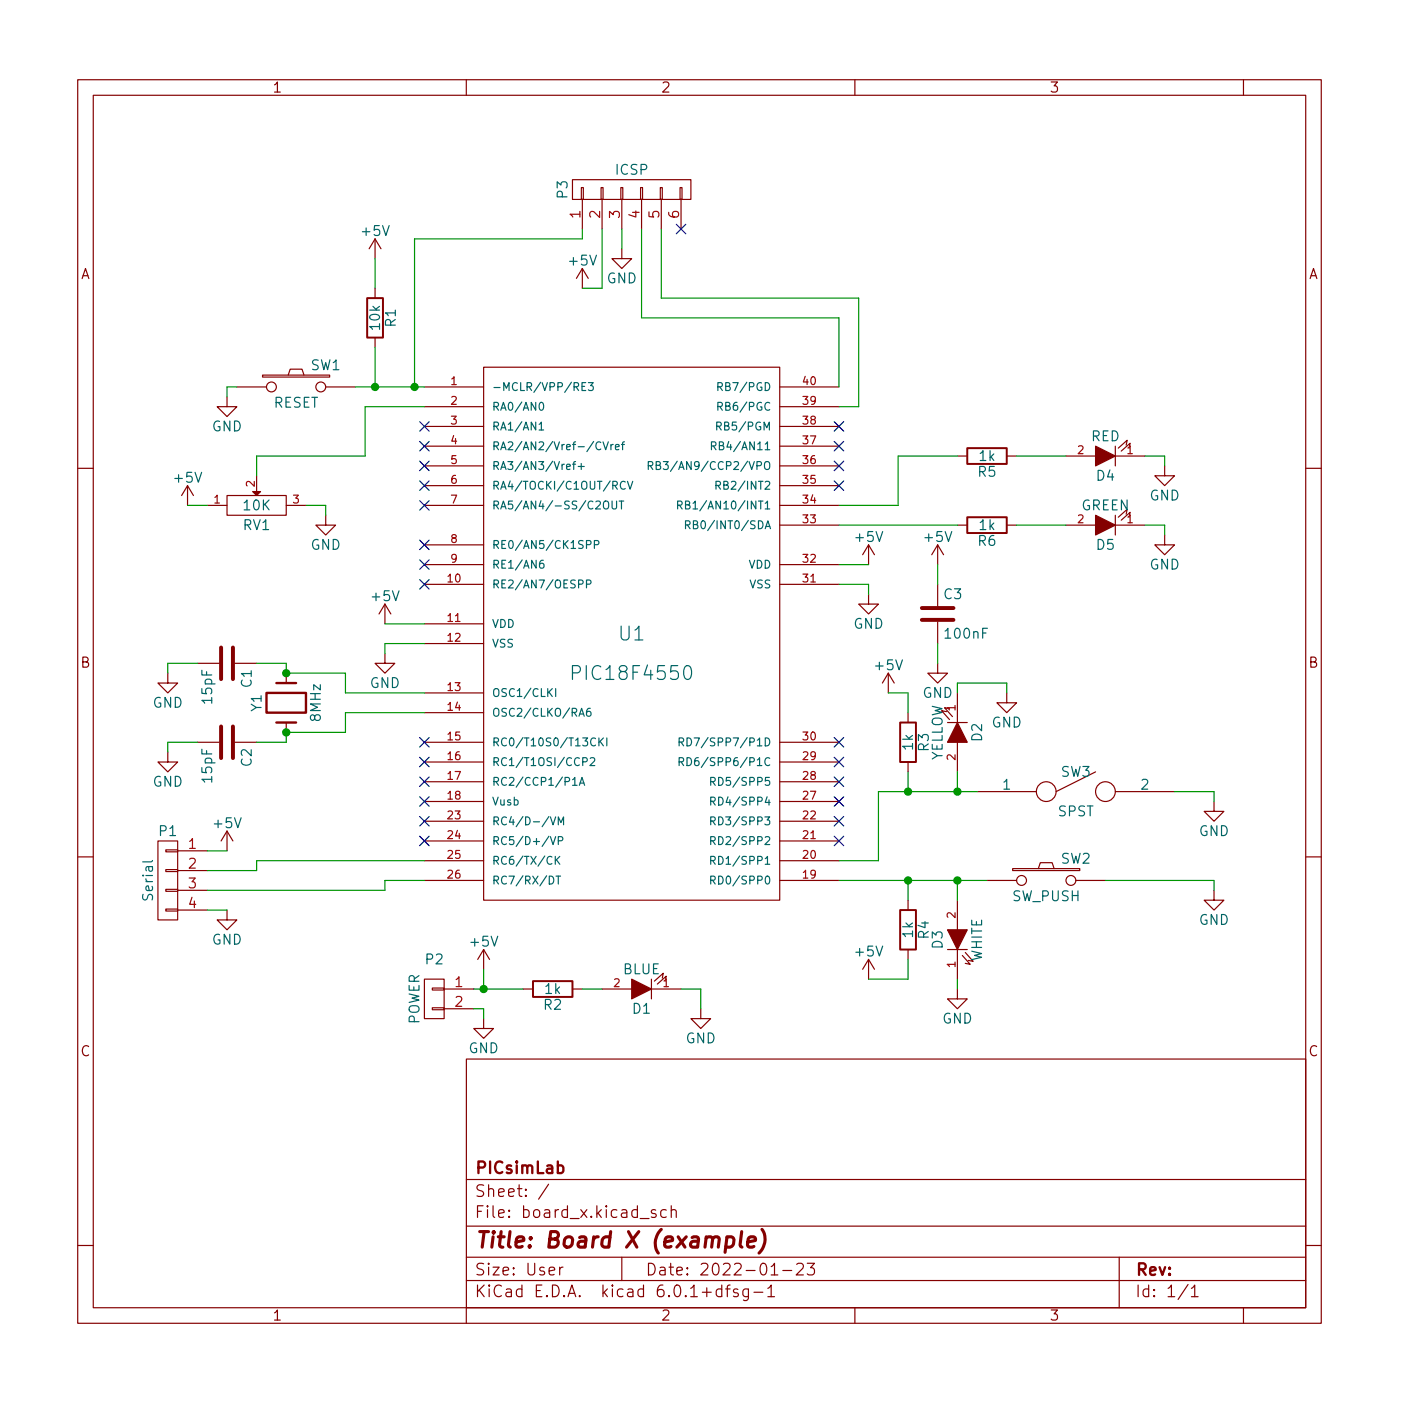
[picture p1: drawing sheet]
<svg xmlns="http://www.w3.org/2000/svg" width="180mm" height="180mm" viewBox="0 0 180 180" stroke-linecap="round" stroke-linejoin="round" font-family="sans-serif">
<g fill="none" stroke="#840000" stroke-width=".15">
<path d="M10 10.3h160v160h-160zM12 12.3h156v156h-156zM60 10.3v2M110 10.3v2M160 10.3v2M48.3 30.7v2.6M48.3 37.1v1.3M48.3 30.7l-.8 1.3M48.3 30.7l.7 1.3M73.7 23.1h15.2v2.6h-15.2zM74.8 24.1h.3v1.6h-.3zM74.9 25.7v3.8"/>
<path d="M74.9 34.5v2.6M74.9 34.5l-.7 1.3M74.9 34.5l.8 1.3M77.3 24.1h.3v1.6h-.3zM77.5 25.7v3.8M79.9 24.1h.2v1.6h-.2zM80 32v1.3h1.3l-1.3 1.2-1.3-1.2h1.3M80 25.7v3.8M82.4 24.1h.3v1.6h-.3zM82.5 25.7v3.8M85 24.1h.2v1.6h-.2zM85.1 25.7v3.8"/>
<path d="M87.5 24.1h.3v1.6h-.3zM87.6 25.7v3.8M29.2 51.1v1.2h1.3l-1.3 1.3-1.3-1.3h1.3M30.5 49.8h3.8M33.8 48.3h8.6v.2h-8.6zM37.1 48.3l.2-.8h1.6l.2 .8M41.9 49.8h3.8M48.3 43.4v1.3M54.6 49.8h7.6M54.6 52.3h7.6M54.6 54.9h7.6M54.6 59.9h7.6"/>
<path d="M54.6 57.4h7.6M62.2 47.2h38.1v68.6h-38.1zM100.3 49.8h7.6M100.3 52.3h7.6M100.3 54.9h7.6M100.3 59.9h7.6M100.3 57.4h7.6M123.2 58.7h1.3M129.5 58.7h1.3M137.2 58.7h3.8M143.5 58.7h3.8M143.5 57.4v2.5"/>
<path d="M144.9 57.3l.1-.7-1.1 1.1M145.3 57.7l.1-.7-1.1 1M149.9 59.9v1.3h1.2l-1.2 1.3-1.3-1.3h1.3M10 60.3h2M24.1 62.5l-.7 1.3M24.1 62.5v2.5M24.1 62.5l.8 1.3M26.7 65h2.5M29.2 63.8h7.6v2.5h-7.6zM33 61.2v2.1M36.8 65h2.6M41.9 66.3v1.3h1.3l-1.3 1.2-1.3-1.2h1.3"/>
<path d="M49.5 77.7l-.7 1.3M49.5 77.7v2.6M49.5 77.7l.8 1.3M54.6 65h7.6M54.6 75.2h7.6M54.6 72.6h7.6M54.6 62.5h7.6M54.6 70.1h7.6M100.3 67.6h7.6M100.3 65h7.6M100.3 75.2h7.6M100.3 72.6h7.6"/>
<path d="M100.3 62.5h7.6M111.8 76.5v1.2h1.2l-1.2 1.3-1.3-1.3h1.3M111.8 70.1v2.5M111.8 70.1l-.8 1.3M111.8 70.1l.7 1.3M120.6 70.1v2.5M120.6 75.2v2.8M120.6 70.1l-.7 1.3M120.6 70.1l.8 1.3M123.2 67.6h1.3M129.5 67.6h1.3M137.2 67.6h3.8"/>
<path d="M143.5 67.6h3.8M143.5 66.3v2.5M144.9 66.2l.1-.7-1.1 1.1M145.3 66.6l.1-.7-1.1 1M149.9 68.8v1.3h1.2l-1.2 1.3-1.3-1.3h1.3M168 60.3h2M21.6 96.8v1.2h1.3l-1.3 1.3-1.3-1.3h1.3M21.6 86.6v1.3h1.3l-1.3 1.3-1.3-1.3h1.3M25.4 95.5h2.8M25.4 85.3h2.8M30.2 95.5h2.8M30.2 85.3h2.8"/>
<path d="M36.8 86.6v1.3M36.8 93v1.2M49.5 84.1v1.2h1.3l-1.3 1.3-1.2-1.3h1.2M54.6 95.5h7.6M54.6 80.3h7.6M54.6 82.8h7.6M54.6 89.2h7.6M54.6 91.7h7.6M54.6 98h7.6M100.3 95.5h7.6M100.3 98h7.6M114.3 86.6l-.8 1.3"/>
<path d="M114.3 86.6v2.6M114.3 86.6l.8 1.3M116.8 91.7v1.3M116.8 98v1.3M120.6 85.3v1.3h1.3l-1.3 1.3-1.2-1.3h1.2M120.6 80v2.8M121.8 91.6l-.6-.2 1 1.2M121.9 93h2.6M122.2 91.2l-.7-.1 1.1 1.1M123.2 89.2v3.8M123.2 95.5v3.8M129.5 89.2v1.2h1.3l-1.3 1.3-1.2-1.3h1.2"/>
<path d="M141 99.3l-5.1 2.6M10 110.3h2M20.3 108.2h2.6v10.2h-2.6zM21.3 117h1.6v.2h-1.6zM21.3 114.4h1.6v.3h-1.6zM21.3 111.9h1.6v.2h-1.6zM21.3 109.4h1.6v.2h-1.6zM22.9 109.5h3.8M22.9 112h3.8M22.9 114.6h3.8M22.9 117.1h3.8M29.2 117.1v1.3h1.3l-1.3 1.2-1.3-1.2h1.3"/>
<path d="M29.2 106.9l-.8 1.3M29.2 106.9v2.6M29.2 106.9l.8 1.3M54.6 113.3h7.6M54.6 100.6h7.6M54.6 103.1h7.6M54.6 110.7h7.6M54.6 108.2h7.6M54.6 105.7h7.6M100.3 113.3h7.6M100.3 100.6h7.6M100.3 103.1h7.6"/>
<path d="M100.3 110.7h7.6M100.3 108.2h7.6M100.3 105.7h7.6M116.8 115.8v1.3M123.2 115.8v3.8M125.7 101.9h7.6M127 113.3h3.8M130.3 111.8h8.6v.2h-8.6zM133.6 111.8l.3-.8h1.5l.2 .8M138.4 113.3h3.8M143.5 101.9h7.6M156.2 103.1v1.3h1.3l-1.3 1.3-1.3-1.3h1.3"/>
<path d="M156.2 114.6v1.2h1.3l-1.3 1.3-1.3-1.3h1.3M168 110.3h2M54.6 126h2.5v5.1h-2.5zM55.6 129.7h1.5v.2h-1.5zM55.6 127.1h1.5v.3h-1.5zM57.1 127.3h3.9M57.1 129.8h3.9M60 136.3h108v32h-108zM62.2 131.1v1.2h1.3l-1.3 1.3-1.2-1.3h1.2M62.2 122.2l-.7 1.2M62.2 122.2v2.5M62.2 122.2l.8 1.2"/>
<path d="M67.3 127.3h1.3M73.7 127.3h1.2M77.5 127.3h3.8M83.8 127.3h3.8M83.8 126v2.5M85.2 125.9l.1-.7-1.1 1M85.6 126.2l.1-.6-1.1 1M90.2 129.8v1.3h1.2l-1.2 1.2-1.3-1.2h1.3M111.8 123.4l-.8 1.3M111.8 123.4v2.6M111.8 123.4l.7 1.3M116.8 122.2v1.2"/>
<path d="M121.9 122.2h2.6M123.2 127.3v1.2h1.3l-1.3 1.3-1.3-1.3h1.3M123.2 122.2v3.8M123.8 122.9l1 1.2-.6-.1M124.2 122.6l1 1.1-.6-.1M60 157.8h108M60 151.8h108M70.6 152.4l-1.3 1.9M84.4 155.7l-.4-.1-.2 .3 .1 .2 .5 .1v.2v.2h-.2h-.4M85.7 155.7l-.4-.1-.3 .3v.5l.2 .2h.1h.4M86.4 155.8a.37 .37 0 0 1 .6 .1v.7M86.4 155.1v1.5"/>
<path d="M10 160.3h2M60 168.3v2M60 164.8h108M60 161.8h108M72 163v1M72.4 163a.38 .38 0 0 0-.4 .3M80 161.8v3M92.9 165.9l-.5-.1-.2 .3v.5l.1 .2h.1h.5M92.9 165.3v1.5M93.4 165.8h.5M93.9 165.3l-.2 .1-.1 .2v1.2M94.9 165.9l-.3-.1-.2 .3v.2l.5 .1 .1 .2-.1 .2h-.1h-.4"/>
<path d="M96.3 165.8v1.3a.41 .41 0 0 1-.6 .2M96.3 165.9l-.4-.1-.3 .3v.5l.1 .2h.2h.4M97 166.3h1.2M98.8 165.8l.4-.5v1.5M98.8 166.8h.9M99.2 164h.9M100.7 163.5h1.2M102.5 162.7l.2-.2h.4a.41 .41 0 0 1 .2 .7l-.9 .8h1M103.9 162.5h.9l-.5 .6a.41 .41 0 0 1 .5 .3v.4l-.1 .2h-.6l-.2-.1M110 168.3v2M144 161.8v6.5M152.9 165.3l-1.3 1.9"/>
<path d="M153.3 165.8l.4-.5v1.5M153.3 166.8h.9M160 168.3v2M168 160.3h2"/>
<circle cx="34.9" cy="49.8" r=".63"/>
<circle cx="41.3" cy="49.8" r=".63"/>
<circle cx="131.4" cy="113.3" r=".63"/>
<circle cx="134.6" cy="101.9" r="1.27"/>
<circle cx="137.8" cy="113.3" r=".63"/>
<circle cx="142.2" cy="101.9" r="1.27"/>
</g>
<path d="M93.5 159.2l.2-.1 .6 .1 .1 .3v.6a.66 .66 0 0 1-1 .3M95.4 158.5l-.2 1.7 .1 .2 .2 .1M96.2 159.8l1-.2v-.4l-.6-.1-.3 .3-.1 .8v.2l.2 .1 .6-.1M98 158.2a2.32 2.32 0 0 1-.3 3" fill="none" stroke="#840000" stroke-width=".4"/>
<path d="M34.3 89.2h5.1v2.5h-5.1zM35.6 93h2.5M35.6 87.9h2.5M71.8 150l.4-.1 .3 .3v.5l-.2 .2h-.1h-.4" fill="none" stroke="#840000" stroke-width=".3"/>
<g fill="#840000" stroke="#840000" stroke-width=".15">
<path d="M121.9 119.6h2.6l-1.3 2.6z"/>
<path d="M123.2 93l1.3 2.5h-2.6z"/>
<path d="M141 57.4l2.5 1.3-2.5 1.2z"/>
<path d="M141 66.3l2.5 1.3-2.5 1.2z"/>
<path d="M32.5 63.3h1l-.5 .5z"/>
<path d="M81.3 126l2.5 1.3-2.5 1.2z"/>
</g>
<path d="M47.2 38.4h2.1v5h-2.1zM124.5 57.7h5v2h-5zM124.5 66.6h5v2h-5zM115.8 93h2.1v5h-2.1zM115.8 117.1h2.1v5.1h-2.1zM68.6 126.2h5.1v2.1h-5.1z" fill="none" stroke="#840000" stroke-width=".25"/>
<path d="M118.6 79.8h4.1M118.6 78.2h4.1M28.4 83.3v4.1M28.4 93.5v4M30 83.3v4.1M30 93.5v4" fill="none" stroke="#840000" stroke-width=".51"/>
<g fill="none" stroke="#006464" stroke-width=".15">
<path d="M69.4 54.6l.3-.3v1M69.4 55.3h.6M69.5 51.9l.1-.1a.54 .54 0 0 1 .4 .5 .54 .54 0 0 1-.4 .5l-.1-.1-.1-.3zM73.7 59.7h.4M74.1 59.4l-.3 .1v.9M74.8 59.6v.8M74.9 49.7h.3M75.4 49.2h-.5v1h.5M75.7 49.2h.6l-.3 .4 .3 .1v.5h-.2h-.4M77.3 56.9a.41 .41 0 0 0-.5 0 .41 .41 0 0 0-.1 .5 .38 .38 0 0 0 .2 .4 .38 .38 0 0 0 .4 0M77.6 56.9l.3 1 .4-1M78.6 57.2v.7"/>
<path d="M78.9 57.2h-.2l-.1 .2M79.2 57.5l.5-.1-.1-.2h-.3l-.1 .1v.5h.4M80 57.2h.4M80.4 56.9l-.3 .1v.9M83.4 59.9h.5l.1-.2-.1-.2-.1-.1h-.4v1M83.7 59.9l.3 .5M84.4 59.9l.5-.1 .1-.1-.1-.3h-.5v1h.4l.2-.2a.26 .26 0 0 0-.2-.3M91.5 57.4l.5-.1 .1-.1v-.3h-.2h-.4v1M91.8 57.4l.3 .5M92.2 54.8h.5l.1-.1v-.3l-.2-.1h-.4v1M92.4 52.3h.5v-.2v-.2l-.1-.1h-.4v1M92.4 49.8l.5-.1v-.1v-.3l-.1-.1h-.4v1"/>
<path d="M92.5 54.8l.3 .5M92.6 52.3l.3 .5M92.6 49.8l.3 .4M69.9 72.1a.4 .4 0 0 0-.5 .4v.4l.1 .2h.3l.2-.1v-.3l-.1-.2h-.3l-.2 .2M74.4 60h.8M74.4 75.2l.5-.1 .1-.1v-.3l-.2-.1h-.4v1M75.5 75.2l.4-.1 .1-.1v-.3l-.1-.1h-.4v1M75.5 70.1l.4-.1 .1-.1v-.3h-.1h-.4v1M76.5 70.1l.5-.1 .1-.1-.1-.3h-.1h-.4v1M77.8 64.5a.34 .34 0 0 1 .3 0 .34 .34 0 0 1 .2 .3v.4a.34 .34 0 0 1-.3 .3 .34 .34 0 0 1-.4-.3v-.4zM78.8 64.5v.8l.1 .2 .3-.1 .1-.1v-.8M79.7 64.5h.6"/>
<path d="M80 64.5v1M80.4 62a.41 .41 0 0 0-.5 0 .41 .41 0 0 0-.1 .5 .38 .38 0 0 0 .2 .4 .38 .38 0 0 0 .4 0M80.7 61.9l.4 1 .3-1M87.2 65h.5l.1-.2-.1-.2-.1-.1h-.4v1M87.4 65l.4 .5M88.2 67.5h.5l.1-.1-.1-.3-.1-.1h-.4v1M88.2 65h.3l.2-.1v-.2l-.1-.2h-.4v1h.4l.2-.2a.26 .26 0 0 0-.3-.3M88.4 67.5l.4 .5M89.2 67.5h.4l.1-.1 .1-.2-.1-.1-.5-.1v1h.4l.2-.2a.26 .26 0 0 0-.2-.3M92.1 62.5l.5-.1 .1-.1v-.3l-.2-.1h-.4v1M92.4 62.5l.3 .4M70.6 89l.5 .6"/>
<path d="M71.1 88.6l-.6 .6M71.5 88.6v1M73.7 86.6h.6a.48 .48 0 0 0 .4-.5 .48 .48 0 0 0-.4-.5h-.6v1.8M74.5 92.2l.3-1.1 .4 1.1M74.6 91.9h.5M75 98h.5l.1-.2-.1-.2-.1-.1h-.4v1M75.9 91.1a.4 .4 0 0 0-.4 .5v.4l.1 .1 .3 .1 .1-.1v-.4l-.1-.1-.2-.1-.2 .2M75.9 97.6l.4-.1 .2 .1v.2l-.6 .7h.6M76.6 95a.41 .41 0 0 0-.5 0 .41 .41 0 0 0-.1 .5 .38 .38 0 0 0 .2 .4 .38 .38 0 0 0 .4 0M77.1 95v1M77.2 95.4l.4 .6M77.6 95l-.5 .5"/>
<path d="M78.1 95v1M87.4 98h.5l.1-.2-.1-.2-.1-.1h-.4v1M87.4 95.5l.5-.1 .1-.1-.1-.3h-.1h-.4v1M87.6 98l.4 .5M87.6 95.5l.4 .5M88.4 97.5a.51 .51 0 0 1 .6 .5 .51 .51 0 0 1-.6 .5zM88.4 95a.51 .51 0 0 1 .6 .5 .51 .51 0 0 1-.6 .5zM70.7 112.7a.51 .51 0 0 1 .6 .5 .51 .51 0 0 1-.6 .5zM70.8 105.1l.4 1 .3-1M70.8 107.7l.4 1 .3-1M71.5 110.2v1M71.5 112.7h.6"/>
<path d="M71.6 110.6l.4 .6M71.8 106.1v-1l.4 .7 .3-.7v1M71.8 108.2l.5-.1 .1-.1v-.3h-.2h-.4v1M71.8 112.7v1M72 110.2l-.5 .6M73.7 100.3l.3-.3v1M73.7 101h.6M74.5 101l.4-1 .3 1M74.6 100.8h.5M91.4 113.3l.5-.1 .1-.1v-.3l-.2-.1h-.4v1M91.4 110.7h.5l.1-.2v-.2l-.2-.1h-.4v1M91.4 108.2l.5-.1 .1-.1v-.3h-.2h-.4v1"/>
<path d="M91.4 105.6h.5l.1-.1v-.3l-.2-.1h-.4v1M91.4 103.1h.5l.1-.2v-.2l-.2-.1h-.4v1M91.4 100.6l.5-.1 .1-.1v-.3l-.2-.1h-.4v1M91.7 113.3l.3 .4M91.7 110.7l.3 .5M91.7 108.2l.3 .5M91.7 105.6l.3 .5M91.7 103.1l.3 .5M91.7 100.6l.3 .4"/>
</g>
<g fill="none" stroke="#009600" stroke-width=".15">
<path d="M48.3 33.3v3.8M74.9 29.5v1.2h-21.6v19.1M77.5 29.5v7.6h-2.6M80 29.5v2.5M82.5 29.5v11.4h25.4v8.9M85.1 29.5v8.9h25.4v13.9h-2.6M30.5 49.8h-1.3v1.3M45.7 49.8h8.9M48.3 44.7v5.1M54.6 52.3h-7.6v6.4h-14v2.5M123.2 58.7h-7.6v6.3h-7.7M130.8 58.7h6.4"/>
<path d="M147.3 58.7h2.6v1.2M24.1 65h2.6M39.4 65h2.5v1.3M107.9 75.2h3.9v1.3M107.9 72.6h3.9M107.9 67.6h15.3M120.6 72.6v2.6M130.8 67.6h6.4M147.3 67.6h2.6v1.2M25.4 95.5h-3.8v1.3M25.4 85.3h-3.8v1.3M33 85.3h3.8v1.3h7.6v2.6h10.2"/>
<path d="M49.5 80.3h5.1M54.6 82.8h-5.1v1.3M54.6 91.7h-10.2v2.5h-7.6v1.3h-3.8M114.3 89.2h2.5v2.5M116.8 99.3v2.6M120.6 82.8v2.5M123.2 89.2v-1.3h6.3v1.3M123.2 99.3v2.6M26.7 109.5h2.5M26.7 117.1h2.5M54.6 113.3h-5.1v1.3h-22.8M54.6 110.7h-21.6v1.3h-6.3"/>
<path d="M107.9 113.3h19.1M116.8 113.3v2.5M123.2 113.3v2.5M125.7 101.9h-12.7v8.8h-5.1M142.2 113.3h14v1.3M151.1 101.9h5.1v1.2M61 127.3h6.3M61 129.8h1.2v1.3M62.2 124.7v2.6M74.9 127.3h2.6M87.6 127.3h2.6v2.5M116.8 123.4v2.6h-5"/>
<path d="M123.2 126v1.3"/>
</g>
<g fill="none" stroke="#000084" stroke-width=".15">
<path d="M87 28.9l1.2 1.2M88.2 28.9l-1.2 1.2M54 59.3l1.2 1.3M54 56.8l1.2 1.2M54 54.3l1.2 1.2M55.2 59.3l-1.2 1.3M55.2 56.8l-1.2 1.2M55.2 54.3l-1.2 1.2M107.3 59.3l1.3 1.3M107.3 54.3l1.3 1.2M107.3 56.8l1.3 1.2M108.6 59.3l-1.3 1.3"/>
<path d="M108.6 54.3l-1.3 1.2M108.6 56.8l-1.3 1.2M54 69.5l1.2 1.2M54 72l1.2 1.3M54 74.6l1.2 1.2M54 64.4l1.2 1.2M54 61.9l1.2 1.2M55.2 69.5l-1.2 1.2M55.2 72l-1.2 1.3M55.2 74.6l-1.2 1.2M55.2 64.4l-1.2 1.2M55.2 61.9l-1.2 1.2"/>
<path d="M107.3 61.9l1.3 1.2M108.6 61.9l-1.3 1.2M54 94.9l1.2 1.2M54 100l1.2 1.2M54 97.4l1.2 1.3M55.2 94.9l-1.2 1.2M55.2 100l-1.2 1.2M55.2 97.4l-1.2 1.3M107.3 100l1.3 1.2M107.3 94.9l1.3 1.2M107.3 97.4l1.3 1.3M108.6 100l-1.3 1.2"/>
<path d="M108.6 94.9l-1.3 1.2M108.6 97.4l-1.3 1.3M54 105.1l1.2 1.2M54 107.6l1.2 1.2M54 102.5l1.2 1.2M55.2 107.6l-1.2 1.2M55.2 105.1l-1.2 1.2M55.2 102.5l-1.2 1.2M107.3 107.6l1.3 1.2M107.3 105.1l1.3 1.2M107.3 102.5l1.3 1.2M108.6 107.6l-1.3 1.2"/>
<path d="M108.6 105.1l-1.3 1.2M108.6 102.5l-1.3 1.2"/>
</g>
<g fill="#009600" stroke="#009600" stroke-width=".15">
<circle cx="48.3" cy="49.8" r=".46"/>
<circle cx="53.3" cy="49.8" r=".46"/>
<circle cx="123.2" cy="101.9" r=".46"/>
<circle cx="123.2" cy="113.3" r=".46"/>
<circle cx="116.8" cy="101.9" r=".46"/>
<circle cx="116.8" cy="113.3" r=".46"/>
<circle cx="36.8" cy="86.6" r=".46"/>
<circle cx="36.8" cy="94.2" r=".46"/>
<circle cx="62.2" cy="127.3" r=".46"/>
</g>
<text font-size="2.8" fill="#840000" x="61" y="160.6">Title: Board X (example)</text>
<g font-size="2.5" fill="#006464">
<text x="79.7" y="82.4">U1</text>
<text x="74.3" y="87.5">PIC18F4550</text>
</g>
<g font-size="2.1" fill="#840000">
<text x="61" y="154">Sheet: /</text>
<text x="61" y="151">PICsimLab</text>
<text x="61" y="156.7">File: board_x.kicad_sch</text>
<text x="61" y="166.9">KiCad E.D.A. kicad 6.0.1+dfsg-1</text>
<text x="61" y="164.1">Size: User</text>
<text x="83" y="164.1">Date: 2022-01-23</text>
<text x="146" y="164.1">Rev:</text>
<text x="146" y="166.9">Id: 1/1</text>
</g>
<g font-size="1.8" fill="#840000">
<text x="35" y="11.9">1</text>
<text x="85" y="11.9">2</text>
<text x="135" y="11.9">3</text>
<text x="10.3" y="35.9">A</text>
<text x="168.4" y="35.9">A</text>
<text x="10.3" y="85.9">B</text>
<text x="168.4" y="85.9">B</text>
<text x="10.3" y="135.9">C</text>
<text x="168.4" y="135.9">C</text>
<text x="35" y="169.9">1</text>
<text x="85" y="169.9">2</text>
<text x="135" y="169.9">3</text>
</g>
<g font-size="1.8" fill="#006464">
<text x="79.2" y="22.5">ICSP</text>
<text x="73" y="25.5" transform="rotate(-90 73 25.5)">P3</text>
<text x="46.7" y="30.4">+5V</text>
<text x="73.3" y="34.2">+5V</text>
<text x="78" y="36.5">GND</text>
<text x="40" y="47.6">SW1</text>
<text x="48.9" y="42.4" transform="rotate(-90 48.9 42.4)">10k</text>
<text x="50.9" y="42" transform="rotate(-90 50.9 42)">R1</text>
<text x="35.2" y="52.5">RESET</text>
<text x="27.2" y="55.5">GND</text>
<text x="126" y="59.3">1k</text>
<text x="140.4" y="56.8">RED</text>
<text x="22.5" y="62.1">+5V</text>
<text x="31.4" y="65.7">10K</text>
<text x="125.9" y="61.3">R5</text>
<text x="139.1" y="65.7">GREEN</text>
<text x="141.1" y="61.9">D4</text>
<text x="147.9" y="64.4">GND</text>
<text x="31.3" y="68.2">RV1</text>
<text x="39.9" y="70.7">GND</text>
<text x="110.2" y="69.7">+5V</text>
<text x="119.1" y="69.7">+5V</text>
<text x="125.9" y="70.2">R6</text>
<text x="126" y="68.2">1k</text>
<text x="141.1" y="70.7">D5</text>
<text x="47.9" y="77.3">+5V</text>
<text x="121.5" y="77.1">C3</text>
<text x="147.9" y="73.3">GND</text>
<text x="109.8" y="80.9">GND</text>
<text x="121.7" y="82.2">100nF</text>
<text x="32.4" y="88.4" transform="rotate(-90 32.4 88.4)">C1</text>
<text x="47.6" y="88.5">GND</text>
<text x="112.7" y="86.2">+5V</text>
<text x="118.7" y="89.8">GND</text>
<text x="19.6" y="91.1">GND</text>
<text x="27.3" y="90.5" transform="rotate(-90 27.3 90.5)">15pF</text>
<text x="33.7" y="91.5" transform="rotate(-90 33.7 91.5)">Y1</text>
<text x="41.3" y="92.7" transform="rotate(-90 41.3 92.7)">8MHz</text>
<text x="126.4" y="95.4" transform="rotate(-90 126.4 95.4)">D2</text>
<text x="127.6" y="93.6">GND</text>
<text x="19.6" y="101.2">GND</text>
<text x="27.3" y="100.6" transform="rotate(-90 27.3 100.6)">15pF</text>
<text x="32.4" y="98.6" transform="rotate(-90 32.4 98.6)">C2</text>
<text x="117.5" y="96.5" transform="rotate(-90 117.5 96.5)">1k</text>
<text x="119.5" y="96.6" transform="rotate(-90 119.5 96.6)">R3</text>
<text x="121.3" y="98" transform="rotate(-90 121.3 98)">YELLOW</text>
<text x="129" y="101.6">1</text>
<text x="136.5" y="100">SW3</text>
<text x="146.8" y="101.6">2</text>
<text x="20.5" y="107.6">P1</text>
<text x="27.6" y="106.6">+5V</text>
<text x="136.1" y="105">SPST</text>
<text x="154.2" y="107.6">GND</text>
<text x="136.5" y="111.1">SW2</text>
<text x="19.7" y="115.7" transform="rotate(-90 19.7 115.7)">Serial</text>
<text x="130.2" y="116">SW_PUSH</text>
<text x="154.2" y="119">GND</text>
<text x="27.2" y="121.5">GND</text>
<text x="54.8" y="124.1">P2</text>
<text x="60.6" y="121.8">+5V</text>
<text x="80.1" y="125.4">BLUE</text>
<text x="110.2" y="123.1">+5V</text>
<text x="117.5" y="120.6" transform="rotate(-90 117.5 120.6)">1k</text>
<text x="119.5" y="120.8" transform="rotate(-90 119.5 120.8)">R4</text>
<text x="121.3" y="122" transform="rotate(-90 121.3 122)">D3</text>
<text x="126.4" y="123.8" transform="rotate(-90 126.4 123.8)">WHITE</text>
<text x="54" y="131.9" transform="rotate(-90 54 131.9)">POWER</text>
<text x="70" y="129.9">R2</text>
<text x="70.1" y="127.9">1k</text>
<text x="81.4" y="130.4">D1</text>
<text x="121.2" y="131.7">GND</text>
<text x="60.3" y="135.5">GND</text>
<text x="88.2" y="134.2">GND</text>
</g>
<g font-size="1.8" fill="#a90000">
<text x="74.7" y="28.1" transform="rotate(-90 74.7 28.1)">1</text>
<text x="77.2" y="28.1" transform="rotate(-90 77.2 28.1)">2</text>
<text x="79.8" y="28.1" transform="rotate(-90 79.8 28.1)">3</text>
<text x="82.3" y="28.1" transform="rotate(-90 82.3 28.1)">4</text>
<text x="84.8" y="28.1" transform="rotate(-90 84.8 28.1)">5</text>
<text x="87.4" y="28.1" transform="rotate(-90 87.4 28.1)">6</text>
<text x="24.3" y="109.2">1</text>
<text x="24.3" y="111.8">2</text>
<text x="24.3" y="114.3">3</text>
<text x="24.3" y="116.8">4</text>
<text x="58.6" y="127">1</text>
<text x="58.6" y="129.5">2</text>
</g>
<g font-size="1.4" fill="#a90000">
<text x="58" y="49.5">1</text>
<text x="58" y="52.1">2</text>
<text x="103.4" y="52.1">39</text>
<text x="103.4" y="49.5">40</text>
<text x="58" y="54.6">3</text>
<text x="58" y="57.2">4</text>
<text x="58" y="59.7">5</text>
<text x="103.4" y="59.7">36</text>
<text x="103.4" y="57.2">37</text>
<text x="103.4" y="54.6">38</text>
<text x="138.7" y="58.4">2</text>
<text x="145" y="58.4">1</text>
<text x="27.5" y="64.8">1</text>
<text x="32.8" y="62.6" transform="rotate(-90 32.8 62.6)">2</text>
<text x="37.7" y="64.8">3</text>
<text x="58" y="62.2">6</text>
<text x="58" y="64.8">7</text>
<text x="103.4" y="64.8">34</text>
<text x="103.4" y="62.2">35</text>
<text x="58" y="69.9">8</text>
<text x="103.4" y="67.3">33</text>
<text x="138.7" y="67.3">2</text>
<text x="145" y="67.3">1</text>
<text x="57.6" y="74.9">10</text>
<text x="58" y="72.4">9</text>
<text x="103.4" y="74.9">31</text>
<text x="103.4" y="72.4">32</text>
<text x="57.6" y="80">11</text>
<text x="57.6" y="82.6">12</text>
<text x="57.6" y="88.9">13</text>
<text x="57.6" y="91.4">14</text>
<text x="57.6" y="95.3">15</text>
<text x="103.4" y="95.3">30</text>
<text x="122.9" y="91.5" transform="rotate(-90 122.9 91.5)">1</text>
<text x="57.6" y="97.8">16</text>
<text x="57.6" y="100.3">17</text>
<text x="103.4" y="100.3">28</text>
<text x="103.4" y="97.8">29</text>
<text x="122.9" y="97.8" transform="rotate(-90 122.9 97.8)">2</text>
<text x="57.6" y="102.9">18</text>
<text x="57.6" y="105.4">23</text>
<text x="57.6" y="108">24</text>
<text x="103.4" y="108">21</text>
<text x="103.4" y="105.4">22</text>
<text x="103.4" y="102.9">27</text>
<text x="57.6" y="110.5">25</text>
<text x="57.6" y="113">26</text>
<text x="103.4" y="113">19</text>
<text x="103.4" y="110.5">20</text>
<text x="122.9" y="118.1" transform="rotate(-90 122.9 118.1)">2</text>
<text x="122.9" y="124.5" transform="rotate(-90 122.9 124.5)">1</text>
<text x="79" y="127">2</text>
<text x="85.3" y="127">1</text>
</g>
<g font-size="1.4" fill="#006464">
<text x="63.2" y="50.3">-MCLR/VPP/RE3</text>
<text x="63.2" y="52.8">RA0/AN0</text>
<text x="93" y="52.8">RB6/PGC</text>
<text x="93" y="50.3">RB7/PGD</text>
<text x="63.2" y="55.4">RA1/AN1</text>
<text x="63.2" y="57.9">RA2/AN2/Vref-/CVref</text>
<text x="92.5" y="57.9">RB4/AN11</text>
<text x="92.9" y="55.4">RB5/PGM</text>
<text x="63.2" y="60.5">RA3/AN3/Vref+</text>
<text x="63.2" y="63">RA4/TOCKI/C1OUT/RCV</text>
<text x="63.2" y="65.5">RA5/AN4/-SS/C2OUT</text>
<text x="85.7" y="60.5">RB3/AN9/CCP2/VPO</text>
<text x="89" y="65.5">RB1/AN10/INT1</text>
<text x="93" y="63">RB2/INT2</text>
<text x="63.2" y="70.6">RE0/AN5/CK1SPP</text>
<text x="89.6" y="68.1">RB0/INT0/SDA</text>
<text x="63.2" y="75.7">RE2/AN7/OESPP</text>
<text x="63.2" y="73.2">RE1/AN6</text>
<text x="96.3" y="73.2">VDD</text>
<text x="96.5" y="75.7">VSS</text>
<text x="63.2" y="80.8">VDD</text>
<text x="63.2" y="83.3">VSS</text>
<text x="63.2" y="89.7">OSC1/CLKI</text>
<text x="63.2" y="92.2">OSC2/CLKO/RA6</text>
<text x="63.2" y="96">RC0/T10S0/T13CKI</text>
<text x="63.2" y="98.6">RC1/T1OSI/CCP2</text>
<text x="63.2" y="101.1">RC2/CCP1/P1A</text>
<text x="89.3" y="98.6">RD6/SPP6/P1C</text>
<text x="89.3" y="96">RD7/SPP7/P1D</text>
<text x="92.5" y="101.1">RD5/SPP5</text>
<text x="63.2" y="103.6">Vusb</text>
<text x="63.2" y="106.2">RC4/D-/VM</text>
<text x="92.5" y="106.2">RD3/SPP3</text>
<text x="92.5" y="103.6">RD4/SPP4</text>
<text x="63.2" y="108.7">RC5/D+/VP</text>
<text x="63.2" y="111.3">RC6/TX/CK</text>
<text x="63.2" y="113.8">RC7/RX/DT</text>
<text x="92.5" y="113.8">RD0/SPP0</text>
<text x="92.5" y="111.3">RD1/SPP1</text>
<text x="92.5" y="108.7">RD2/SPP2</text>
</g>
</svg>
